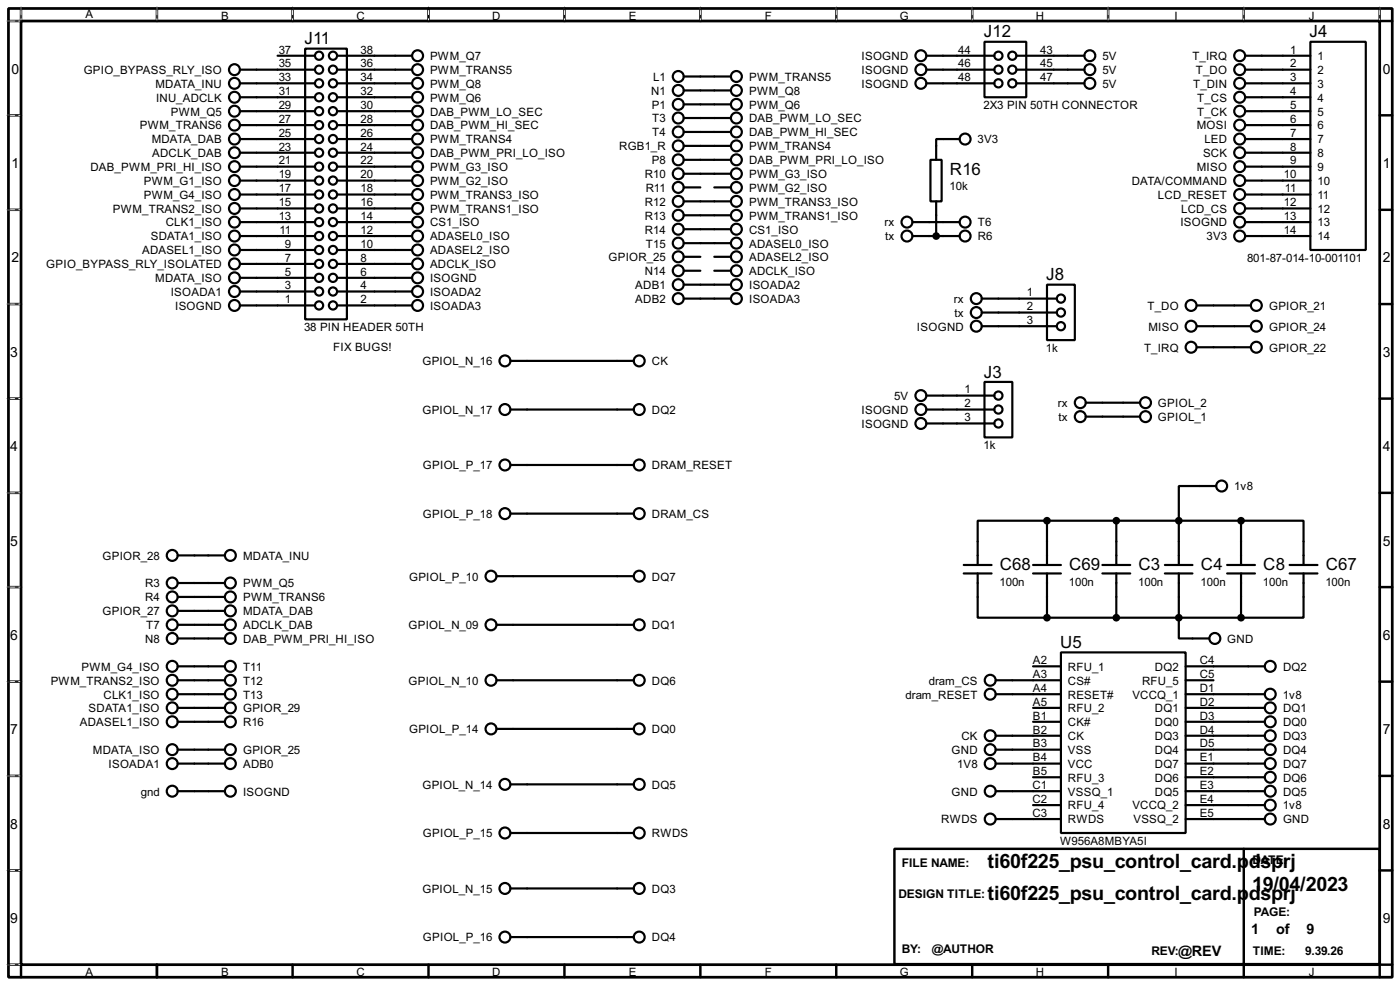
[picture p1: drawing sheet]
<svg xmlns="http://www.w3.org/2000/svg" width="256mm" height="180mm" viewBox="0 0 256 180" stroke-linecap="round" stroke-linejoin="round" font-family="sans-serif">
<path d="M1.6 1.6h253.5v177.3h-253.5zM3.9 3.9h248.9v172.7h-248.9z" fill="none" stroke="#000" stroke-width=".5"/>
<g fill="none" stroke="#000" stroke-width=".45">
<path d="M3.9 1.6v2.3h-2.3M28.8 1.6v2.3M53.6 1.6v2.3M78.5 1.6v2.3M103.4 1.6v2.3M128.3 1.6v2.3M153.2 1.6v2.3M178.1 1.6v2.3M203 1.6v2.3M227.9 1.6v2.3M252.8 1.6v2.3h2.3M1.6 21.1h2.3"/>
<path d="M1.6 38.4h2.3M252.8 21.1h2.3M252.8 38.4h2.3M1.6 55.7h2.3M252.8 55.7h2.3M1.6 73h2.3M252.8 73h2.3M1.6 90.2h2.3M252.8 90.2h2.3M1.6 107.5h2.3M252.8 107.5h2.3M1.6 124.8h2.3"/>
<path d="M252.8 124.8h2.3M1.6 142h2.3M1.6 159.3h2.3M163.9 155.4h88.9v21.1h-88.9zM227.9 155.4v21.1M252.8 142h2.3M252.8 159.3h2.3M1.6 176.6h2.3v2.3M28.8 176.6v2.3M53.6 176.6v2.3M78.5 176.6v2.3M103.4 176.6v2.3"/>
<path d="M128.3 176.6v2.3M153.2 176.6v2.3M178.1 176.6v2.3M203 176.6v2.3M227.9 176.6v2.3M255.1 176.6h-2.3v2.3"/>
</g>
<g fill="none" stroke="#fff" stroke-width=".18">
<path d="M1.3 3.9h2.3M3.9 1.3v2.3M28.8 1.3v2.3M53.6 1.3v2.3M78.5 1.3v2.3M103.4 1.3v2.3M128.3 1.3v2.3M153.2 1.3v2.3M178.1 1.3v2.3M203 1.3v2.3M227.9 1.3v2.3M252.8 1.3v2.3"/>
<path d="M1.3 21.1h2.3M1.3 38.4h2.3M1.3 55.7h2.3M1.3 73h2.3M1.3 90.2h2.3M1.3 107.5h2.3M1.3 124.8h2.3M1.3 142h2.3M1.3 159.3h2.3M1.3 176.6h2.3"/>
</g>
<g fill="none" stroke="#000" stroke-width=".18" stroke-dasharray=".5 1">
<path d="M1.3 3.9h2.3M3.9 1.3v2.3M28.8 1.3v2.3M53.6 1.3v2.3M78.5 1.3v2.3M103.4 1.3v2.3M128.3 1.3v2.3M153.2 1.3v2.3M178.1 1.3v2.3M203 1.3v2.3M227.9 1.3v2.3M252.8 1.3v2.3"/>
<path d="M1.3 21.1h2.3M1.3 38.4h2.3M1.3 55.7h2.3M1.3 73h2.3M1.3 90.2h2.3M1.3 107.5h2.3M1.3 124.8h2.3M1.3 142h2.3M1.3 159.3h2.3M1.3 176.6h2.3"/>
</g>
<g fill="none" stroke="#000" stroke-width=".4">
<path d="M44 12.8h13.7M44 15.3h13.7M44 17.8h13.7M50.9 10.2h6.8M55.9 8.9h7.7v49.6h-7.7zM61.8 10.2h13.7M61.8 12.8h13.7M61.8 15.3h13.7M61.8 17.8h13.7M125.3 16.6h8.6M125.3 19.1h8.6M125.3 14h8.6"/>
<path d="M169.7 10.2h12.5M169.7 12.8h12.5M169.7 15.3h12.5M180.4 7.7h7.6v10.1h-7.6zM186.2 10.2h12.5M186.2 12.8h12.5M186.2 15.3h12.5M228.1 10.2h12M228.1 12.8h12M228.1 15.3h12M228.1 17.8h12M240.1 7.7h10.1v38.1h-10.1z"/>
<path d="M44 20.4h13.7M44 22.9h13.7M44 25.5h13.7M44 28h13.7M44 30.5h13.7M44 33.1h13.7M44 35.6h13.7M44 38.2h13.7M61.8 20.4h13.7M61.8 22.9h13.7M61.8 25.5h13.7M61.8 28h13.7"/>
<path d="M61.8 30.5h13.7M61.8 33.1h13.7M61.8 35.6h13.7M61.8 38.2h13.7M125.3 24.2h8.6M125.3 21.6h8.6M125.3 26.7h8.6M125.3 29.3h8.6M125.3 31.8h8.6M125.3 36.9h8.6M125.3 39.4h8.6M125.3 34.3h3"/>
<path d="M130.9 34.3h3M170.5 29.3h2v7.6h-2zM171.5 36.9v6.3M175.8 25.5h-4.3v3.8M228.1 20.4h12M228.1 22.9h12M228.1 25.5h12M228.1 28h12M228.1 30.5h12M228.1 33.1h12M228.1 35.6h12M228.1 38.2h12"/>
<path d="M44 40.7h13.7M44 43.2h13.7M44 55.9h13.7M44 53.4h13.7M44 50.9h13.7M44 48.3h13.7M44 45.8h13.7M61.8 40.7h13.7M61.8 43.2h13.7M61.8 55.9h13.7M61.8 53.4h13.7M61.8 50.9h13.7"/>
<path d="M61.8 48.3h13.7M61.8 45.8h13.7M125.3 54.7h8.6M125.3 52.1h8.6M125.3 42h8.6M125.3 44.5h8.6M125.3 47h3M125.3 49.6h3M130.9 47h3M130.9 49.6h3M167.2 40.7h8.6M167.2 43.2h8.6"/>
<path d="M179.9 54.7h13.7M179.9 57.2h13.7M179.9 59.7h13.7M191.8 52.1h5.1v10.2h-5.1zM219.3 59.7h9.9M219.3 55.9h9.9M228.1 40.7h12M228.1 43.2h12M93.5 66.1h22.6M93.5 75h22.6M169.7 75h12.5M169.7 77.5h12.5"/>
<path d="M169.7 72.4h12.5M180.4 69.9h5.1v10.2h-5.1zM198.9 76.3h9.9M198.9 73.7h9.9M219.3 63.6h9.9M93.5 85.1h22.6M93.5 94h22.6M191.8 95.3h-12.7v8.1M191.8 95.3h35.6M191.8 95.3v8.1M204.5 95.3v8.1M222.8 89h-6.8v14.4"/>
<path d="M227.4 95.3h11.4v8.1M227.4 95.3v8.1M32.6 106.7h8.6M32.6 109.3h8.6M32.6 111.8h8.6M32.6 114.4h8.6M32.6 116.9h8.6M32.6 101.7h8.6M91 114.4h25.1M91 105.5h25.1M176.6 103.4h5.1M176.6 105h5.1"/>
<path d="M179.1 105v8.1h12.7M189.3 103.4h5.1M189.3 105h5.1M191.8 113.1h35.6M191.8 105v8.1M194.4 119.4h22.8v33.1h-22.8zM202 103.4h5.1M202 105h5.1M204.5 105v8.1M213.4 103.4h5.1M213.4 105h5.1M216 105v11.9h5.5"/>
<path d="M224.8 103.4h5.1M224.8 105h5.1M227.4 105v8.1M236.3 103.4h5.1M236.3 105h5.1M238.8 105v8.1h-11.4M32.6 129.6h8.6M32.6 132.1h8.6M32.6 137.2h8.6M32.6 139.8h8.6M32.6 122h8.6M32.6 127.1h8.6"/>
<path d="M32.6 124.5h8.6M91 124.5h25.1M91 133.4h25.1M182.4 134.7h12M182.4 137.2h12M182.4 139.8h12M182.4 127.1h12M182.4 124.5h12M189.3 129.6h5.1M189.3 132.1h5.1M189.3 122h5.1M217.2 129.6h14.5"/>
<path d="M217.2 132.1h14.5M217.2 134.7h14.5M217.2 137.2h14.5M217.2 139.8h14.5M217.2 122h14.5M217.2 127.1h14.5M217.2 124.5h5.1M32.6 144.8h8.6M93.5 143.6h22.6M93.5 152.5h22.6M182.4 144.8h12M182.4 149.9h12"/>
<path d="M189.3 142.3h5.1M189.3 147.4h5.1M217.2 142.3h14.5M217.2 144.8h14.5M217.2 149.9h14.5M217.2 147.4h14.5M93.5 162.6h22.6M93.5 171.5h22.6"/>
<circle cx="42.9" cy="12.8" r="1"/>
<circle cx="42.9" cy="15.3" r="1"/>
<circle cx="42.9" cy="17.8" r="1"/>
<circle cx="58.4" cy="15.3" r=".75"/>
<circle cx="58.4" cy="17.8" r=".75"/>
<circle cx="58.4" cy="12.8" r=".75"/>
<circle cx="58.4" cy="10.2" r=".75"/>
<circle cx="61" cy="17.8" r=".75"/>
<circle cx="61" cy="10.2" r=".75"/>
<circle cx="61" cy="12.8" r=".75"/>
<circle cx="61" cy="15.3" r=".75"/>
<circle cx="76.5" cy="10.2" r="1"/>
<circle cx="76.5" cy="12.8" r="1"/>
<circle cx="76.5" cy="17.8" r="1"/>
<circle cx="76.5" cy="15.3" r="1"/>
<circle cx="124.2" cy="19.1" r="1"/>
<circle cx="124.2" cy="14" r="1"/>
<circle cx="124.2" cy="16.6" r="1"/>
<circle cx="134.9" cy="16.6" r="1"/>
<circle cx="134.9" cy="14" r="1"/>
<circle cx="134.9" cy="19.1" r="1"/>
<circle cx="168.7" cy="10.2" r="1"/>
<circle cx="168.7" cy="12.8" r="1"/>
<circle cx="168.7" cy="15.3" r="1"/>
<circle cx="182.9" cy="12.8" r=".75"/>
<circle cx="182.9" cy="10.2" r=".75"/>
<circle cx="182.9" cy="15.3" r=".75"/>
<circle cx="185.4" cy="10.2" r=".75"/>
<circle cx="185.4" cy="12.8" r=".75"/>
<circle cx="185.4" cy="15.3" r=".75"/>
<circle cx="199.6" cy="10.2" r="1"/>
<circle cx="199.6" cy="12.8" r="1"/>
<circle cx="199.6" cy="15.3" r="1"/>
<circle cx="227.1" cy="10.2" r="1"/>
<circle cx="227.1" cy="12.8" r="1"/>
<circle cx="227.1" cy="17.8" r="1"/>
<circle cx="227.1" cy="15.3" r="1"/>
<circle cx="42.9" cy="33.1" r="1"/>
<circle cx="42.9" cy="35.6" r="1"/>
<circle cx="42.9" cy="28" r="1"/>
<circle cx="42.9" cy="30.5" r="1"/>
<circle cx="42.9" cy="38.2" r="1"/>
<circle cx="42.9" cy="25.5" r="1"/>
<circle cx="42.9" cy="22.9" r="1"/>
<circle cx="42.9" cy="20.4" r="1"/>
<circle cx="58.4" cy="30.5" r=".75"/>
<circle cx="58.4" cy="35.6" r=".75"/>
<circle cx="58.4" cy="33.1" r=".75"/>
<circle cx="58.4" cy="38.2" r=".75"/>
<circle cx="58.4" cy="28" r=".75"/>
<circle cx="58.4" cy="22.9" r=".75"/>
<circle cx="58.4" cy="20.4" r=".75"/>
<circle cx="58.4" cy="25.5" r=".75"/>
<circle cx="61" cy="33.1" r=".75"/>
<circle cx="61" cy="30.5" r=".75"/>
<circle cx="61" cy="38.2" r=".75"/>
<circle cx="61" cy="35.6" r=".75"/>
<circle cx="61" cy="28" r=".75"/>
<circle cx="61" cy="22.9" r=".75"/>
<circle cx="61" cy="20.4" r=".75"/>
<circle cx="61" cy="25.5" r=".75"/>
<circle cx="76.5" cy="30.5" r="1"/>
<circle cx="76.5" cy="33.1" r="1"/>
<circle cx="76.5" cy="28" r="1"/>
<circle cx="76.5" cy="35.6" r="1"/>
<circle cx="76.5" cy="38.2" r="1"/>
<circle cx="76.5" cy="25.5" r="1"/>
<circle cx="76.5" cy="22.9" r="1"/>
<circle cx="76.5" cy="20.4" r="1"/>
<circle cx="124.2" cy="29.3" r="1"/>
<circle cx="124.2" cy="39.4" r="1"/>
<circle cx="124.2" cy="31.8" r="1"/>
<circle cx="124.2" cy="34.3" r="1"/>
<circle cx="124.2" cy="26.7" r="1"/>
<circle cx="124.2" cy="36.9" r="1"/>
<circle cx="124.2" cy="24.2" r="1"/>
<circle cx="124.2" cy="21.6" r="1"/>
<circle cx="134.9" cy="29.3" r="1"/>
<circle cx="134.9" cy="26.7" r="1"/>
<circle cx="134.9" cy="31.8" r="1"/>
<circle cx="134.9" cy="36.9" r="1"/>
<circle cx="134.9" cy="34.3" r="1"/>
<circle cx="134.9" cy="39.4" r="1"/>
<circle cx="134.9" cy="24.2" r="1"/>
<circle cx="134.9" cy="21.6" r="1"/>
<circle cx="176.8" cy="25.5" r="1"/>
<circle cx="227.1" cy="28" r="1"/>
<circle cx="227.1" cy="35.6" r="1"/>
<circle cx="227.1" cy="38.2" r="1"/>
<circle cx="227.1" cy="30.5" r="1"/>
<circle cx="227.1" cy="33.1" r="1"/>
<circle cx="227.1" cy="25.5" r="1"/>
<circle cx="227.1" cy="22.9" r="1"/>
<circle cx="227.1" cy="20.4" r="1"/>
<circle cx="42.9" cy="43.2" r="1"/>
<circle cx="42.9" cy="45.8" r="1"/>
<circle cx="42.9" cy="40.7" r="1"/>
<circle cx="42.9" cy="48.3" r="1"/>
<circle cx="42.9" cy="50.9" r="1"/>
<circle cx="42.9" cy="53.4" r="1"/>
<circle cx="42.9" cy="55.9" r="1"/>
<circle cx="58.4" cy="53.4" r=".75"/>
<circle cx="58.4" cy="50.9" r=".75"/>
<circle cx="58.4" cy="55.9" r=".75"/>
<circle cx="58.4" cy="48.3" r=".75"/>
<circle cx="58.4" cy="43.2" r=".75"/>
<circle cx="58.4" cy="45.8" r=".75"/>
<circle cx="58.4" cy="40.7" r=".75"/>
<circle cx="61" cy="50.9" r=".75"/>
<circle cx="61" cy="55.9" r=".75"/>
<circle cx="61" cy="53.4" r=".75"/>
<circle cx="61" cy="40.7" r=".75"/>
<circle cx="61" cy="48.3" r=".75"/>
<circle cx="61" cy="43.2" r=".75"/>
<circle cx="61" cy="45.8" r=".75"/>
<circle cx="76.5" cy="40.7" r="1"/>
<circle cx="76.5" cy="45.8" r="1"/>
<circle cx="76.5" cy="48.3" r="1"/>
<circle cx="76.5" cy="43.2" r="1"/>
<circle cx="76.5" cy="50.9" r="1"/>
<circle cx="76.5" cy="55.9" r="1"/>
<circle cx="76.5" cy="53.4" r="1"/>
<circle cx="124.2" cy="42" r="1"/>
<circle cx="124.2" cy="47" r="1"/>
<circle cx="124.2" cy="44.5" r="1"/>
<circle cx="124.2" cy="49.6" r="1"/>
<circle cx="124.2" cy="52.1" r="1"/>
<circle cx="124.2" cy="54.7" r="1"/>
<circle cx="134.9" cy="42" r="1"/>
<circle cx="134.9" cy="44.5" r="1"/>
<circle cx="134.9" cy="49.6" r="1"/>
<circle cx="134.9" cy="47" r="1"/>
<circle cx="134.9" cy="54.7" r="1"/>
<circle cx="134.9" cy="52.1" r="1"/>
<circle cx="166.1" cy="40.7" r="1"/>
<circle cx="166.1" cy="43.2" r="1"/>
<circle cx="176.8" cy="43.2" r="1"/>
<circle cx="176.8" cy="40.7" r="1"/>
<circle cx="178.8" cy="54.7" r="1"/>
<circle cx="178.8" cy="59.7" r="1"/>
<circle cx="178.8" cy="57.2" r="1"/>
<circle cx="194.3" cy="57.2" r=".75"/>
<circle cx="194.3" cy="59.7" r=".75"/>
<circle cx="194.3" cy="54.7" r=".75"/>
<circle cx="218.2" cy="59.7" r="1"/>
<circle cx="218.2" cy="55.9" r="1"/>
<circle cx="227.1" cy="43.2" r="1"/>
<circle cx="227.1" cy="40.7" r="1"/>
<circle cx="230.1" cy="59.7" r="1"/>
<circle cx="230.1" cy="55.9" r="1"/>
<circle cx="92.5" cy="75" r="1"/>
<circle cx="92.5" cy="66.1" r="1"/>
<circle cx="117.1" cy="66.1" r="1"/>
<circle cx="117.1" cy="75" r="1"/>
<circle cx="168.7" cy="75" r="1"/>
<circle cx="168.7" cy="77.5" r="1"/>
<circle cx="168.7" cy="72.4" r="1"/>
<circle cx="182.9" cy="75" r=".75"/>
<circle cx="182.9" cy="77.5" r=".75"/>
<circle cx="182.9" cy="72.4" r=".75"/>
<circle cx="197.9" cy="73.7" r="1"/>
<circle cx="197.9" cy="76.3" r="1"/>
<circle cx="209.8" cy="76.3" r="1"/>
<circle cx="209.8" cy="73.7" r="1"/>
<circle cx="218.2" cy="63.6" r="1"/>
<circle cx="230.1" cy="63.6" r="1"/>
<circle cx="92.5" cy="94" r="1"/>
<circle cx="92.5" cy="85.1" r="1"/>
<circle cx="117.1" cy="85.1" r="1"/>
<circle cx="117.1" cy="94" r="1"/>
<circle cx="223.8" cy="89" r="1"/>
<circle cx="31.5" cy="114.4" r="1"/>
<circle cx="31.5" cy="106.7" r="1"/>
<circle cx="31.5" cy="101.7" r="1"/>
<circle cx="31.5" cy="116.9" r="1"/>
<circle cx="31.5" cy="109.3" r="1"/>
<circle cx="31.5" cy="111.8" r="1"/>
<circle cx="42.2" cy="101.7" r="1"/>
<circle cx="42.2" cy="114.4" r="1"/>
<circle cx="42.2" cy="106.7" r="1"/>
<circle cx="42.2" cy="111.8" r="1"/>
<circle cx="42.2" cy="116.9" r="1"/>
<circle cx="42.2" cy="109.3" r="1"/>
<circle cx="89.9" cy="114.4" r="1"/>
<circle cx="89.9" cy="105.5" r="1"/>
<circle cx="117.1" cy="114.4" r="1"/>
<circle cx="117.1" cy="105.5" r="1"/>
<circle cx="222.5" cy="116.9" r="1"/>
<circle cx="31.5" cy="137.2" r="1"/>
<circle cx="31.5" cy="129.6" r="1"/>
<circle cx="31.5" cy="122" r="1"/>
<circle cx="31.5" cy="139.8" r="1"/>
<circle cx="31.5" cy="132.1" r="1"/>
<circle cx="31.5" cy="127.1" r="1"/>
<circle cx="31.5" cy="124.5" r="1"/>
<circle cx="42.2" cy="127.1" r="1"/>
<circle cx="42.2" cy="129.6" r="1"/>
<circle cx="42.2" cy="132.1" r="1"/>
<circle cx="42.2" cy="137.2" r="1"/>
<circle cx="42.2" cy="139.8" r="1"/>
<circle cx="42.2" cy="124.5" r="1"/>
<circle cx="42.2" cy="122" r="1"/>
<circle cx="89.9" cy="133.4" r="1"/>
<circle cx="89.9" cy="124.5" r="1"/>
<circle cx="117.1" cy="133.4" r="1"/>
<circle cx="117.1" cy="124.5" r="1"/>
<circle cx="181.4" cy="127.1" r="1"/>
<circle cx="181.4" cy="124.5" r="1"/>
<circle cx="181.4" cy="137.2" r="1"/>
<circle cx="181.4" cy="139.8" r="1"/>
<circle cx="181.4" cy="134.7" r="1"/>
<circle cx="232.7" cy="139.8" r="1"/>
<circle cx="232.7" cy="129.6" r="1"/>
<circle cx="232.7" cy="137.2" r="1"/>
<circle cx="232.7" cy="127.1" r="1"/>
<circle cx="232.7" cy="122" r="1"/>
<circle cx="232.7" cy="134.7" r="1"/>
<circle cx="232.7" cy="132.1" r="1"/>
<circle cx="31.5" cy="144.8" r="1"/>
<circle cx="42.2" cy="144.8" r="1"/>
<circle cx="92.5" cy="143.6" r="1"/>
<circle cx="92.5" cy="152.5" r="1"/>
<circle cx="117.1" cy="143.6" r="1"/>
<circle cx="117.1" cy="152.5" r="1"/>
<circle cx="181.4" cy="149.9" r="1"/>
<circle cx="181.4" cy="144.8" r="1"/>
<circle cx="232.7" cy="142.3" r="1"/>
<circle cx="232.7" cy="149.9" r="1"/>
<circle cx="232.7" cy="147.4" r="1"/>
<circle cx="232.7" cy="144.8" r="1"/>
<circle cx="92.5" cy="171.5" r="1"/>
<circle cx="92.5" cy="162.6" r="1"/>
<circle cx="117.1" cy="171.5" r="1"/>
<circle cx="117.1" cy="162.6" r="1"/>
</g>
<g fill="#000" stroke="#000" stroke-width=".4">
<circle cx="171.5" cy="43.2" r=".5"/>
<circle cx="191.8" cy="95.3" r=".5"/>
<circle cx="204.5" cy="95.3" r=".5"/>
<circle cx="215.9" cy="95.3" r=".5"/>
<circle cx="227.3" cy="95.3" r=".5"/>
<circle cx="191.8" cy="113.1" r=".5"/>
<circle cx="204.5" cy="113.1" r=".5"/>
<circle cx="215.9" cy="113.1" r=".5"/>
<circle cx="227.3" cy="113.1" r=".5"/>
</g>
<g font-size="4.1">
<text x="180.9" y="158.9">ti60f225_psu_control_card.p</text>
<text x="228.8" y="158.9">dsprj</text>
<text x="180.9" y="164.8">ti60f225_psu_control_card.p</text>
<text x="228.8" y="164.8">dsprj</text>
<text x="229.4" y="163">19/04/2023</text>
</g>
<g font-size="3.5">
<text x="55.8" y="8.1">J11</text>
<text x="180.2" y="6.9">J12</text>
<text x="239.9" y="6.9">J4</text>
<text x="174" y="31.9">R16</text>
<text x="191.7" y="51.3">J8</text>
<text x="180.2" y="69.1">J3</text>
<text x="183.2" y="104.4">C68</text>
<text x="195.9" y="104.4">C69</text>
<text x="208.6" y="104.4">C3</text>
<text x="220" y="104.4">C4</text>
<text x="231.4" y="104.4">C8</text>
<text x="242.9" y="104.4">C67</text>
<text x="194.2" y="118.6">U5</text>
</g>
<g font-size="3">
<text x="229.2" y="170.9">1</text>
<text x="233.8" y="170.9">of</text>
<text x="239.4" y="170.9">9</text>
<text x="215.9" y="174.9">@REV</text>
</g>
<g font-size="2.9">
<text x="2.1" y="13.5">0</text>
<text x="253.4" y="13.5">0</text>
<text x="2.1" y="30.7">1</text>
<text x="253.4" y="30.7">1</text>
<text x="2.1" y="48">2</text>
<text x="253.4" y="48">2</text>
<text x="1.9" y="65.3">3</text>
<text x="253.4" y="65.3">3</text>
<text x="1.9" y="82.5">4</text>
<text x="253.4" y="82.5">4</text>
<text x="1.9" y="99.9">5</text>
<text x="253.4" y="99.9">5</text>
<text x="1.9" y="117.1">6</text>
<text x="253.4" y="117.1">6</text>
<text x="1.9" y="134.4">7</text>
<text x="253.4" y="134.4">7</text>
<text x="1.9" y="151.7">8</text>
<text x="253.4" y="151.7">8</text>
<text x="1.9" y="168.9">9</text>
<text x="253.4" y="168.9">9</text>
</g>
<g font-size="2.5">
<text x="165.2" y="158.7">FILE NAME:</text>
<text x="229.4" y="158.2">DATE:</text>
<text x="164.6" y="164.3">DESIGN TITLE:</text>
<text x="229.7" y="167.6">PAGE:</text>
<text x="165.2" y="174.5">BY:</text>
<text x="170.7" y="174.5">@AUTHOR</text>
<text x="210.9" y="174.7">REV:</text>
<text x="229.5" y="174.7">TIME:</text>
<text x="239.1" y="174.7">9.39.26</text>
</g>
<g font-size="2.4">
<text x="15.6" y="3.4">A</text>
<text x="40.5" y="3.6">B</text>
<text x="65.3" y="3.6">C</text>
<text x="90.2" y="3.6">D</text>
<text x="115.2" y="3.6">E</text>
<text x="140.1" y="3.6">F</text>
<text x="164.8" y="3.6">G</text>
<text x="189.8" y="3.6">H</text>
<text x="215.1" y="3.6">I</text>
<text x="239.8" y="3.6">J</text>
<text x="51.1" y="9.8">37</text>
<text x="66.1" y="9.8">38</text>
<text x="78.8" y="11">PWM_Q7</text>
<text x="157.8" y="11">ISOGND</text>
<text x="175.6" y="9.8">44</text>
<text x="190.6" y="9.8">43</text>
<text x="202" y="11">5V</text>
<text x="218.4" y="11">T_IRQ</text>
<text x="236.4" y="9.8">1</text>
<text x="241.4" y="11">1</text>
<text x="15.3" y="13.6">GPIO_BYPASS_RLY_ISO</text>
<text x="28.5" y="16.1">MDATA_INU</text>
<text x="51.1" y="17.4">31</text>
<text x="51.1" y="14.8">33</text>
<text x="51.1" y="12.3">35</text>
<text x="66.1" y="17.4">32</text>
<text x="66.1" y="14.8">34</text>
<text x="66.1" y="12.3">36</text>
<text x="78.8" y="13.6">PWM_TRANS5</text>
<text x="78.8" y="16.1">PWM_Q8</text>
<text x="119.3" y="17.3">N1</text>
<text x="119.6" y="14.8">L1</text>
<text x="137.2" y="14.8">PWM_TRANS5</text>
<text x="137.2" y="17.3">PWM_Q8</text>
<text x="157.8" y="13.6">ISOGND</text>
<text x="157.8" y="16.1">ISOGND</text>
<text x="175.6" y="12.3">46</text>
<text x="175.6" y="14.8">48</text>
<text x="190.6" y="12.3">45</text>
<text x="190.6" y="14.8">47</text>
<text x="202" y="13.6">5V</text>
<text x="202" y="16.1">5V</text>
<text x="218.6" y="16.1">T_DIN</text>
<text x="219.1" y="13.6">T_DO</text>
<text x="236.4" y="12.3">2</text>
<text x="236.4" y="14.8">3</text>
<text x="236.4" y="17.4">4</text>
<text x="241.4" y="13.6">2</text>
<text x="241.4" y="16.1">3</text>
<text x="25.6" y="23.7">PWM_TRANS6</text>
<text x="28.6" y="18.6">INU_ADCLK</text>
<text x="31.3" y="21.2">PWM_Q5</text>
<text x="51.1" y="22.5">27</text>
<text x="51.1" y="19.9">29</text>
<text x="66.1" y="22.5">28</text>
<text x="66.1" y="19.9">30</text>
<text x="78.8" y="18.6">PWM_Q6</text>
<text x="78.8" y="21.2">DAB_PWM_LO_SEC</text>
<text x="78.8" y="23.7">DAB_PWM_HI_SEC</text>
<text x="119.4" y="19.9">P1</text>
<text x="119.5" y="22.4">T3</text>
<text x="137.2" y="19.9">PWM_Q6</text>
<text x="137.2" y="22.4">DAB_PWM_LO_SEC</text>
<text x="180.2" y="20">2X3 PIN 50TH CONNECTOR</text>
<text x="219.2" y="23.7">MOSI</text>
<text x="219.3" y="21.2">T_CK</text>
<text x="219.3" y="18.6">T_CS</text>
<text x="236.4" y="19.9">5</text>
<text x="236.4" y="22.5">6</text>
<text x="241.4" y="18.6">4</text>
<text x="241.4" y="21.2">5</text>
<text x="241.4" y="23.7">6</text>
<text x="27.8" y="26.3">MDATA_DAB</text>
<text x="27.9" y="28.8">ADCLK_DAB</text>
<text x="51.1" y="27.5">23</text>
<text x="51.1" y="25">25</text>
<text x="66.1" y="27.5">24</text>
<text x="66.1" y="25">26</text>
<text x="78.8" y="26.3">PWM_TRANS4</text>
<text x="78.8" y="28.8">DAB_PWM_PRI_LO_ISO</text>
<text x="113.4" y="27.5">RGB1_R</text>
<text x="119.5" y="25">T4</text>
<text x="137.2" y="25">DAB_PWM_HI_SEC</text>
<text x="137.2" y="27.5">PWM_TRANS4</text>
<text x="179.1" y="26.3">3V3</text>
<text x="220.4" y="28.8">SCK</text>
<text x="220.6" y="26.3">LED</text>
<text x="236.4" y="25">7</text>
<text x="236.4" y="27.5">8</text>
<text x="241.4" y="26.3">7</text>
<text x="241.4" y="28.8">8</text>
<text x="16.6" y="31.3">DAB_PWM_PRI_HI_ISO</text>
<text x="26.3" y="33.9">PWM_G1_ISO</text>
<text x="51.1" y="35.2">17</text>
<text x="51.1" y="32.6">19</text>
<text x="51.1" y="30.1">21</text>
<text x="66.1" y="35.2">18</text>
<text x="66.1" y="32.6">20</text>
<text x="66.1" y="30.1">22</text>
<text x="78.8" y="31.3">PWM_G3_ISO</text>
<text x="78.8" y="33.9">PWM_G2_ISO</text>
<text x="118.1" y="32.6">R10</text>
<text x="118.3" y="35.1">R11</text>
<text x="119.4" y="30">P8</text>
<text x="137.2" y="30">DAB_PWM_PRI_LO_ISO</text>
<text x="137.2" y="32.6">PWM_G3_ISO</text>
<text x="137.2" y="35.1">PWM_G2_ISO</text>
<text x="174" y="34.9">10k</text>
<text x="207.3" y="33.9">DATA/COMMAND</text>
<text x="219.2" y="31.3">MISO</text>
<text x="235.2" y="32.6">10</text>
<text x="235.4" y="35.2">11</text>
<text x="236.4" y="30.1">9</text>
<text x="241.4" y="31.3">9</text>
<text x="241.4" y="33.9">10</text>
<text x="20.7" y="39">PWM_TRANS2_ISO</text>
<text x="26.3" y="36.4">PWM_G4_ISO</text>
<text x="30.4" y="41.5">CLK1_ISO</text>
<text x="51.1" y="40.2">13</text>
<text x="51.1" y="37.7">15</text>
<text x="66.1" y="40.2">14</text>
<text x="66.1" y="37.7">16</text>
<text x="78.8" y="36.4">PWM_TRANS3_ISO</text>
<text x="78.8" y="39">PWM_TRANS1_ISO</text>
<text x="78.8" y="41.5">CS1_ISO</text>
<text x="118.1" y="37.7">R12</text>
<text x="118.1" y="40.2">R13</text>
<text x="137.2" y="37.7">PWM_TRANS3_ISO</text>
<text x="137.2" y="40.2">PWM_TRANS1_ISO</text>
<text x="162.1" y="41.5">rx</text>
<text x="179.1" y="41.5">T6</text>
<text x="212.1" y="36.4">LCD_RESET</text>
<text x="216.2" y="41.5">ISOGND</text>
<text x="216.4" y="39">LCD_CS</text>
<text x="235.2" y="37.7">12</text>
<text x="235.2" y="40.2">13</text>
<text x="241.4" y="36.4">11</text>
<text x="241.4" y="39">12</text>
<text x="241.4" y="41.5">13</text>
<text x="26" y="46.6">ADASEL1_ISO</text>
<text x="27.6" y="44">SDATA1_ISO</text>
<text x="51.2" y="42.8">11</text>
<text x="52.2" y="47.9">7</text>
<text x="52.2" y="45.4">9</text>
<text x="66.1" y="47.9">8</text>
<text x="66.1" y="45.4">10</text>
<text x="66.1" y="42.8">12</text>
<text x="78.8" y="44">ADASEL0_ISO</text>
<text x="78.8" y="46.6">ADASEL2_ISO</text>
<text x="111.5" y="47.8">GPIOR_25</text>
<text x="118.1" y="42.7">R14</text>
<text x="118.3" y="45.3">T15</text>
<text x="137.2" y="42.7">CS1_ISO</text>
<text x="137.2" y="45.3">ADASEL0_ISO</text>
<text x="137.2" y="47.8">ADASEL2_ISO</text>
<text x="162.2" y="44">tx</text>
<text x="179.1" y="44">R6</text>
<text x="221.1" y="44">3V3</text>
<text x="228.5" y="48">801-87-014-10-001101</text>
<text x="235.2" y="42.8">14</text>
<text x="241.4" y="44">14</text>
<text x="8.5" y="49.1">GPIO_BYPASS_RLY_ISOLATED</text>
<text x="28.4" y="51.7">MDATA_ISO</text>
<text x="52.2" y="52.9">3</text>
<text x="52.2" y="50.4">5</text>
<text x="66.1" y="52.9">4</text>
<text x="66.1" y="50.4">6</text>
<text x="78.8" y="49.1">ADCLK_ISO</text>
<text x="78.8" y="51.7">ISOGND</text>
<text x="116.4" y="52.9">ADB1</text>
<text x="118.1" y="50.4">N14</text>
<text x="137.2" y="52.9">ISOADA2</text>
<text x="137.2" y="50.4">ADCLK_ISO</text>
<text x="31.3" y="54.2">ISOADA1</text>
<text x="32.1" y="56.7">ISOGND</text>
<text x="52.2" y="55.5">1</text>
<text x="66.1" y="55.5">2</text>
<text x="78.8" y="54.2">ISOADA2</text>
<text x="78.8" y="56.7">ISOADA3</text>
<text x="116.4" y="55.4">ADB2</text>
<text x="137.2" y="55.4">ISOADA3</text>
<text x="174.8" y="55.4">rx</text>
<text x="174.9" y="58">tx</text>
<text x="188.1" y="54.3">1</text>
<text x="188.1" y="56.8">2</text>
<text x="188.1" y="59.3">3</text>
<text x="210.2" y="56.7">T_DO</text>
<text x="232.5" y="56.7">GPIOR_21</text>
<text x="55.7" y="60.7">38 PIN HEADER 50TH</text>
<text x="61" y="64.2">FIX BUGS!</text>
<text x="168" y="60.5">ISOGND</text>
<text x="191.6" y="64.5">1k</text>
<text x="209.6" y="64.4">T_IRQ</text>
<text x="210.4" y="60.5">MISO</text>
<text x="232.5" y="60.5">GPIOR_24</text>
<text x="232.5" y="64.4">GPIOR_22</text>
<text x="77.4" y="66.9">GPIOL_N_16</text>
<text x="119.4" y="66.9">CK</text>
<text x="176.7" y="72">1</text>
<text x="77.4" y="75.8">GPIOL_N_17</text>
<text x="119.4" y="75.8">DQ2</text>
<text x="157.8" y="75.8">ISOGND</text>
<text x="163.8" y="73.2">5V</text>
<text x="176.7" y="74.6">2</text>
<text x="176.7" y="77.1">3</text>
<text x="193.8" y="74.5">rx</text>
<text x="193.9" y="77.1">tx</text>
<text x="212.1" y="77.1">GPIOL_1</text>
<text x="212.1" y="74.5">GPIOL_2</text>
<text x="157.8" y="78.3">ISOGND</text>
<text x="180.2" y="82.2">1k</text>
<text x="77.5" y="85.9">GPIOL_P_17</text>
<text x="119.4" y="85.9">DRAM_RESET</text>
<text x="226.1" y="89.8">1v8</text>
<text x="77.5" y="94.8">GPIOL_P_18</text>
<text x="119.4" y="94.8">DRAM_CS</text>
<text x="18.8" y="102.5">GPIOR_28</text>
<text x="26.6" y="107.5">R3</text>
<text x="44.5" y="102.5">MDATA_INU</text>
<text x="44.5" y="107.5">PWM_Q5</text>
<text x="74.9" y="106.3">GPIOL_P_10</text>
<text x="119.4" y="106.3">DQ7</text>
<text x="183.1" y="107.3">100n</text>
<text x="195.8" y="107.3">100n</text>
<text x="208.5" y="107.3">100n</text>
<text x="220" y="107.3">100n</text>
<text x="231.4" y="107.3">100n</text>
<text x="242.8" y="107.3">100n</text>
<text x="18.8" y="112.6">GPIOR_27</text>
<text x="26.6" y="110.1">R4</text>
<text x="44.5" y="110.1">PWM_TRANS6</text>
<text x="44.5" y="112.6">MDATA_DAB</text>
<text x="26.6" y="117.7">N8</text>
<text x="26.8" y="115.2">T7</text>
<text x="44.5" y="115.2">ADCLK_DAB</text>
<text x="44.5" y="117.7">DAB_PWM_PRI_HI_ISO</text>
<text x="74.8" y="115.2">GPIOL_N_09</text>
<text x="119.4" y="115.2">DQ1</text>
<text x="224.8" y="117.7">GND</text>
<text x="9.3" y="125.3">PWM_TRANS2_ISO</text>
<text x="14.9" y="122.8">PWM_G4_ISO</text>
<text x="44.5" y="122.8">T11</text>
<text x="44.5" y="125.3">T12</text>
<text x="74.8" y="125.3">GPIOL_N_10</text>
<text x="119.4" y="125.3">DQ6</text>
<text x="170.2" y="125.3">dram_CS</text>
<text x="189.2" y="121.6">A2</text>
<text x="189.2" y="124.1">A3</text>
<text x="195.6" y="122.8">RFU_1</text>
<text x="195.6" y="125.3">CS#</text>
<text x="209.2" y="125.3">RFU_5</text>
<text x="211.6" y="122.8">DQ2</text>
<text x="219.8" y="121.6">C4</text>
<text x="219.8" y="124.1">C5</text>
<text x="235" y="122.8">DQ2</text>
<text x="16.2" y="130.4">SDATA1_ISO</text>
<text x="19" y="127.9">CLK1_ISO</text>
<text x="44.5" y="127.9">T13</text>
<text x="44.5" y="130.4">GPIOR_29</text>
<text x="165.9" y="127.9">dram_RESET</text>
<text x="189.2" y="126.7">A4</text>
<text x="189.2" y="129.2">A5</text>
<text x="189.2" y="131.7">B1</text>
<text x="195.6" y="127.9">RESET#</text>
<text x="195.6" y="130.4">RFU_2</text>
<text x="207.4" y="127.9">VCCQ_1</text>
<text x="211.6" y="130.4">DQ1</text>
<text x="219.8" y="126.7">D1</text>
<text x="219.8" y="129.2">D2</text>
<text x="219.8" y="131.7">D3</text>
<text x="235" y="127.9">1v8</text>
<text x="235" y="130.4">DQ1</text>
<text x="14.6" y="132.9">ADASEL1_ISO</text>
<text x="44.5" y="132.9">R16</text>
<text x="74.9" y="134.2">GPIOL_P_14</text>
<text x="119.4" y="134.2">DQ0</text>
<text x="176.1" y="135.5">CK</text>
<text x="189.2" y="134.3">B2</text>
<text x="189.2" y="136.8">B3</text>
<text x="195.6" y="132.9">CK#</text>
<text x="195.6" y="135.5">CK</text>
<text x="211.6" y="132.9">DQ0</text>
<text x="211.6" y="135.5">DQ3</text>
<text x="219.8" y="134.3">D4</text>
<text x="219.8" y="136.8">D5</text>
<text x="235" y="132.9">DQ0</text>
<text x="235" y="135.5">DQ3</text>
<text x="17" y="138">MDATA_ISO</text>
<text x="19.9" y="140.6">ISOADA1</text>
<text x="44.5" y="140.6">ADB0</text>
<text x="44.5" y="138">GPIOR_25</text>
<text x="174.3" y="138">GND</text>
<text x="175.4" y="140.6">1V8</text>
<text x="189.2" y="139.4">B4</text>
<text x="189.2" y="141.9">B5</text>
<text x="195.6" y="138">VSS</text>
<text x="195.6" y="140.6">VCC</text>
<text x="195.6" y="143.1">RFU_3</text>
<text x="211.6" y="138">DQ4</text>
<text x="211.6" y="140.6">DQ7</text>
<text x="211.6" y="143.1">DQ6</text>
<text x="219.8" y="139.4">E1</text>
<text x="219.8" y="141.9">E2</text>
<text x="235" y="138">DQ4</text>
<text x="235" y="140.6">DQ7</text>
<text x="235" y="143.1">DQ6</text>
<text x="25.8" y="145.6">gnd</text>
<text x="44.5" y="145.6">ISOGND</text>
<text x="77.4" y="144.4">GPIOL_N_14</text>
<text x="119.4" y="144.4">DQ5</text>
<text x="174.3" y="145.6">GND</text>
<text x="189.1" y="144.4">C1</text>
<text x="189.1" y="147">C2</text>
<text x="189.1" y="149.5">C3</text>
<text x="195.6" y="145.6">VSSQ_1</text>
<text x="195.6" y="148.2">RFU_4</text>
<text x="207.4" y="148.2">VCCQ_2</text>
<text x="211.6" y="145.6">DQ5</text>
<text x="219.8" y="144.4">E3</text>
<text x="219.8" y="147">E4</text>
<text x="219.8" y="149.5">E5</text>
<text x="235" y="148.2">1v8</text>
<text x="235" y="145.6">DQ5</text>
<text x="77.5" y="153.3">GPIOL_P_15</text>
<text x="119.4" y="153.3">RWDS</text>
<text x="172.4" y="150.7">RWDS</text>
<text x="194.2" y="154.7">W956A8MBYA5I</text>
<text x="195.6" y="150.7">RWDS</text>
<text x="207.6" y="150.7">VSSQ_2</text>
<text x="235" y="150.7">GND</text>
<text x="77.4" y="163.4">GPIOL_N_15</text>
<text x="119.4" y="163.4">DQ3</text>
<text x="77.5" y="172.3">GPIOL_P_16</text>
<text x="119.4" y="172.3">DQ4</text>
<text x="15.6" y="178.7">A</text>
<text x="40.5" y="178.7">B</text>
<text x="65.3" y="178.7">C</text>
<text x="90.2" y="178.7">D</text>
<text x="115.2" y="178.7">E</text>
<text x="140.1" y="178.7">F</text>
<text x="164.8" y="178.7">G</text>
<text x="189.8" y="178.7">H</text>
<text x="215.1" y="178.7">I</text>
<text x="239.8" y="178.7">J</text>
</g>
</svg>
